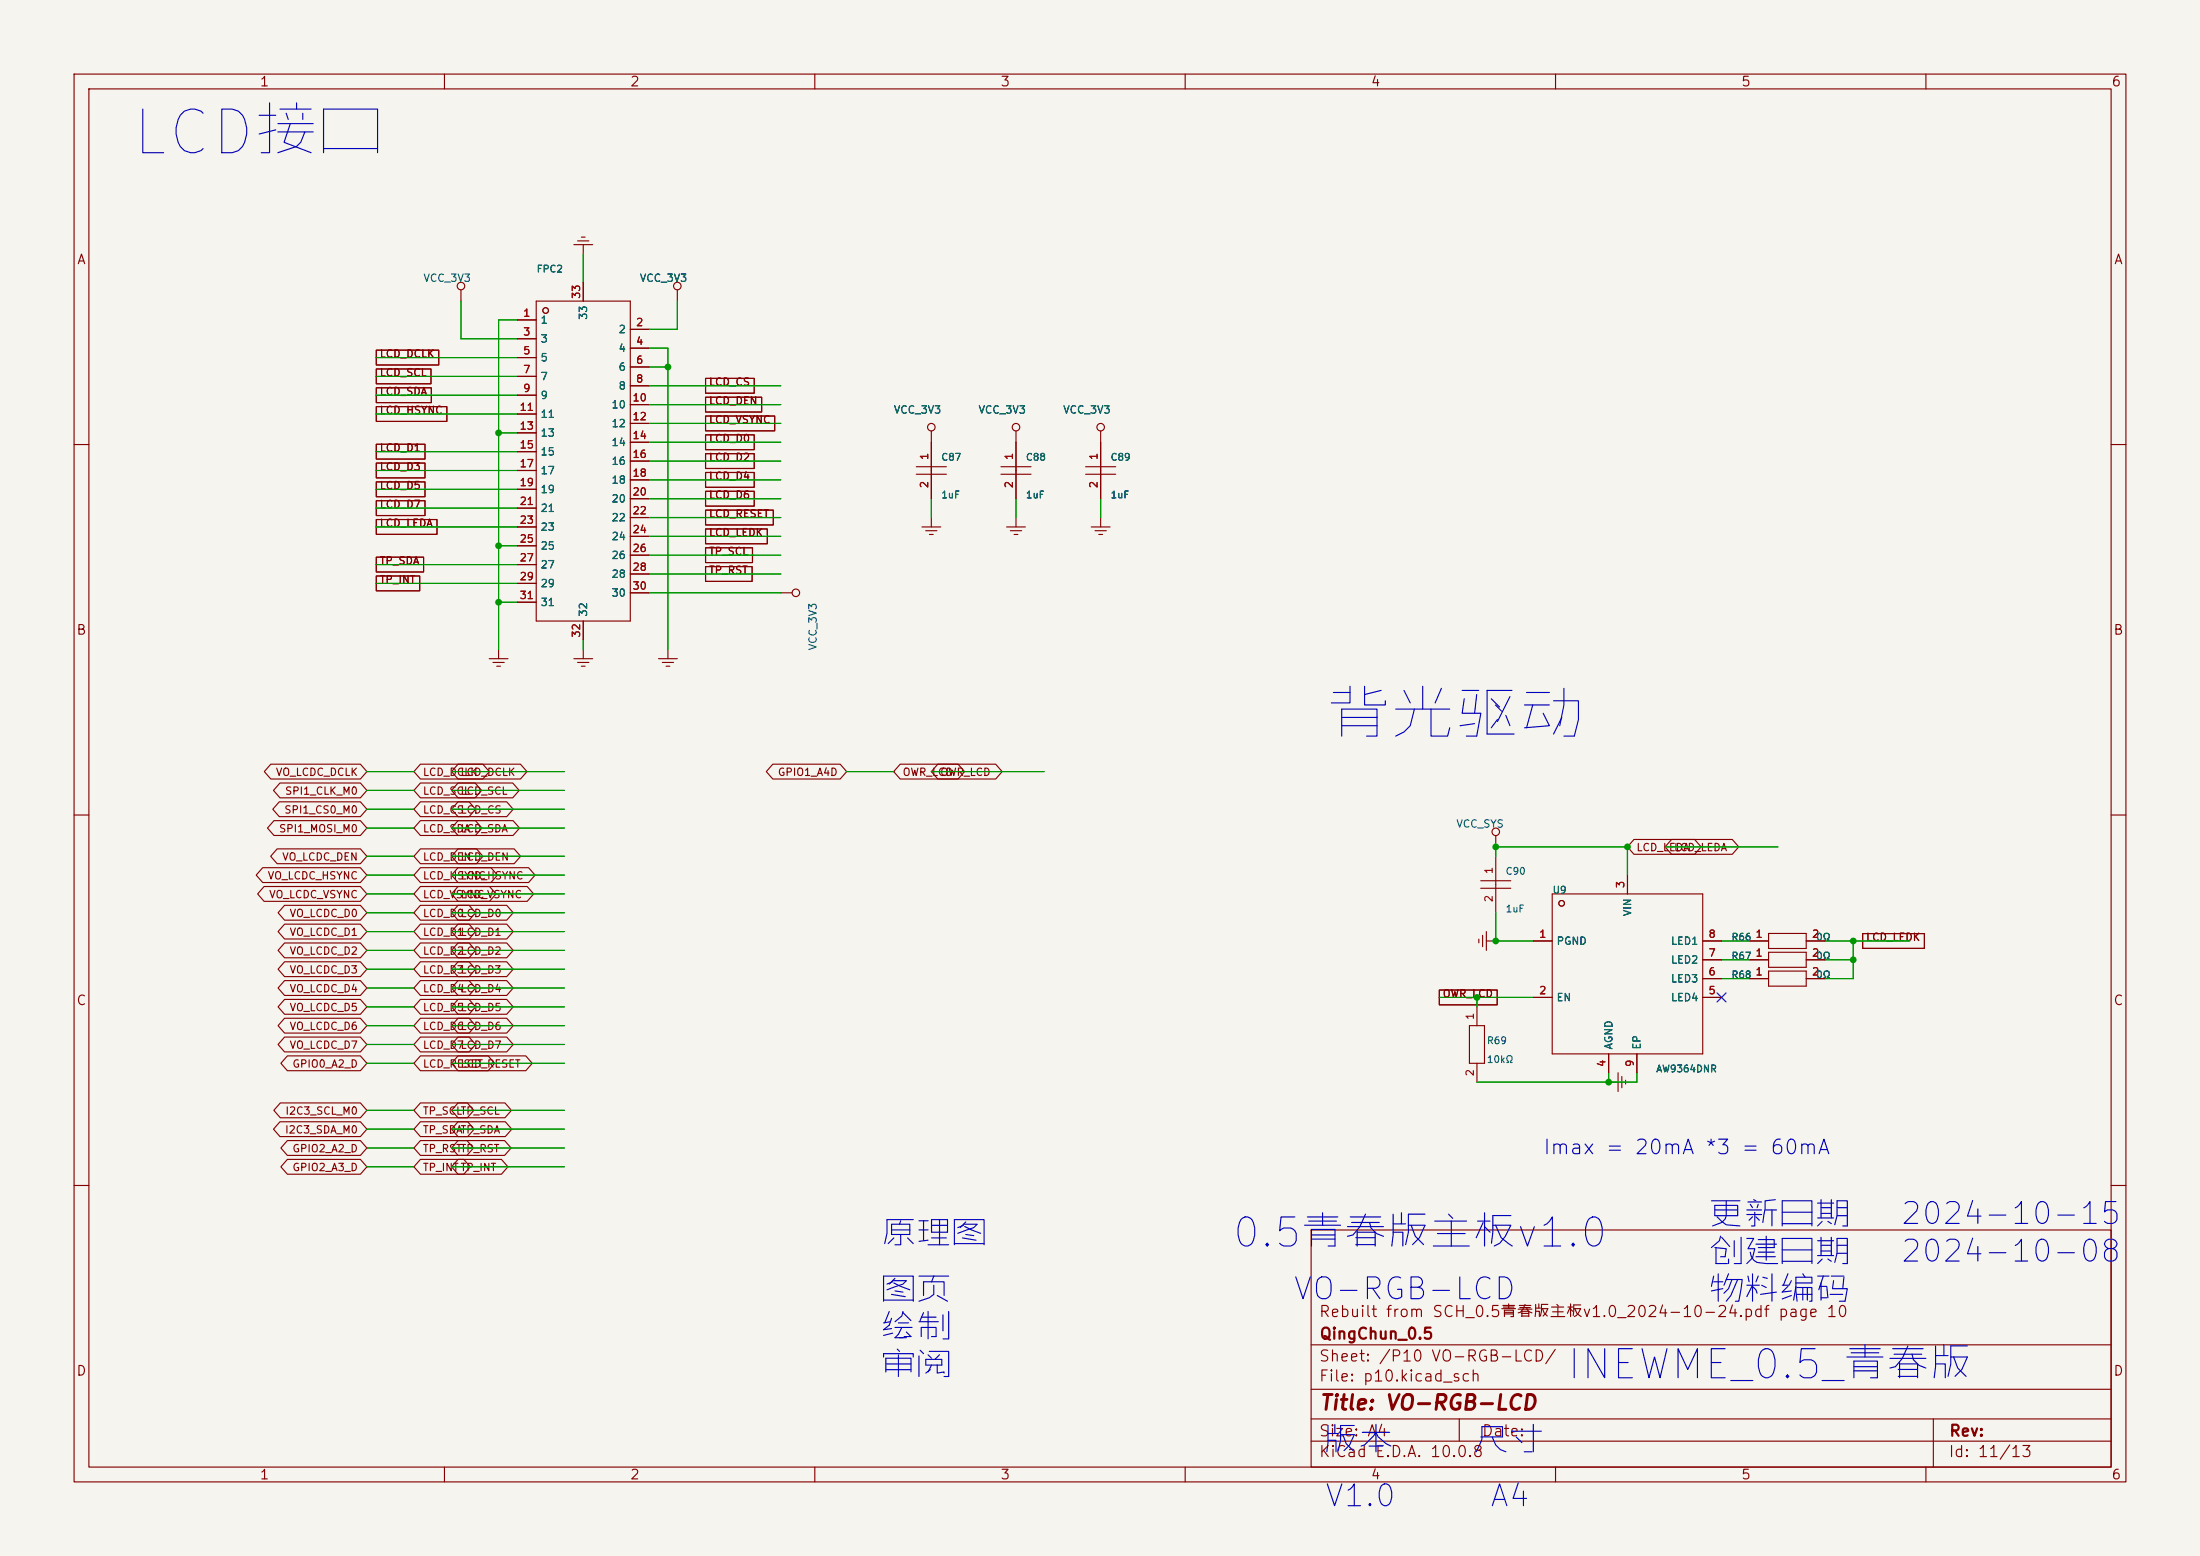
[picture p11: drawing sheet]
<svg xmlns="http://www.w3.org/2000/svg" width="297mm" height="210mm" viewBox="0 0 297 210" stroke-linecap="round" stroke-linejoin="round" font-family="sans-serif">
<path d="M0 0h297v210h-297z" fill="#f5f4ef" stroke="#f5f4ef" stroke-width=".14"/>
<g fill="none" stroke="#840000" stroke-width=".15">
<path d="M10 10h277v190h-277zM12 12h273v186h-273zM60 10v2M110 10v2M160 10v2M210 10v2M260 10v2M62.2 39.1v1.5M77.5 33h2.5M78 32.5h1.5M78.5 32h.5M78.7 33v1.3"/>
<path d="M78.7 38.1v2.5M91.4 39.1v1.5M50.8 52.3h7.4v2h-7.4zM50.8 54.9h9.5v2h-9.5zM50.8 47.3h8.4v2h-8.4zM50.8 49.8h7.4v2h-7.4zM50.8 60h6.6v2h-6.6zM69.8 43.2h2.6M69.8 45.7h2.6M69.8 48.3h2.6M69.8 50.8h2.6M69.8 53.3h2.6"/>
<path d="M69.8 55.9h2.6M69.8 58.4h2.6M72.4 40.6h12.7v43.2h-12.7zM85.1 44.5h2.5M85.1 47h2.5M85.1 49.5h2.5M85.1 52.1h2.5M85.1 54.6h2.5M85.1 57.2h2.5M85.1 59.7h2.5M95.2 56.1h9.4v2.1h-9.4zM95.2 51.1h6.6v2h-6.6z"/>
<path d="M95.2 53.6h7.6v2h-7.6zM95.2 58.7h6.6v2h-6.6zM125.7 58.2v9.1M137.2 58.2v9.1M148.6 58.2v9.1M10 60h2M50.8 65h6.6v2h-6.6zM50.8 67.6h6.6v2h-6.6zM50.8 70.1h8.2v2h-8.2zM50.8 62.5h6.6v2h-6.6zM50.8 75.2h6.4v2h-6.4zM50.8 77.7h5.9v2h-5.9z"/>
<path d="M69.8 71.1h2.6M69.8 61h2.6M69.8 63.5h2.6M69.8 66h2.6M69.8 68.6h2.6M69.8 73.7h2.6M69.8 76.2h2.6M69.8 78.7h2.6M85.1 62.2h2.5M85.1 64.8h2.5M85.1 67.3h2.5M85.1 69.9h2.5"/>
<path d="M85.1 72.4h2.5M85.1 74.9h2.5M85.1 77.5h2.5M95.2 71.4h8.4v2h-8.4zM95.2 61.2h6.6v2h-6.6zM95.2 63.8h6.6v2h-6.6zM95.2 66.3h6.6v2h-6.6zM95.2 68.8h9.2v2.1h-9.2zM95.2 73.9h6.4v2h-6.4zM95.2 76.5h6.3v2h-6.3zM123.7 63h4.1M123.7 64h4.1"/>
<path d="M124.5 71.1h2.5M125 71.6h1.5M125.5 72.1h.5M125.7 69.9v1.2M135.1 63h4.1M135.1 64h4.1M135.9 71.1h2.5M136.4 71.6h1.5M136.9 72.1h.5M137.2 69.9v1.2M146.6 63h4M146.6 64h4"/>
<path d="M147.3 71.1h2.6M147.8 71.6h1.6M148.3 72.1h.5M148.6 69.9v1.2M285 60h2M66 88.9h2.6M66.5 89.4h1.6M67.1 89.9h.5M67.3 87.6v1.3M69.8 81.3h2.6M77.5 88.9h2.5M78 89.4h1.5"/>
<path d="M78.5 89.9h.5M78.7 83.8v2.6M78.7 87.6v1.3M85.1 80h2.5M88.9 88.9h2.5M89.4 89.4h1.5M89.9 89.9h.5M90.2 87.6v1.3M105.4 80h1.5M10 110h2M35.5 117.1h13.2l.8 1-.8 1h-13.2l-.9-1zM35.7 119.6h13l.8 1.1-.8 1h-13l-.9-1z"/>
<path d="M36.6 103.1h12.1l.8 1-.8 1h-12.1l-.9-1zM37 110.8h11.7l.8 1-.8 1h-11.7l-.9-1zM37.4 114.6h11.3l.8 1-.8 1h-11.3l-.9-1zM37.7 108.2h11l.8 1-.8 1h-11l-.9-1zM37.8 105.7h10.9l.8 1-.8 1h-10.9l-.9-1zM56.8 103.1h8.4l.9 1-.9 1h-8.4l-.9-1zM56.8 114.6h7.5l.9 1-.9 1h-7.5l-.9-1zM56.8 105.7h7.3l.9 1-.9 1h-7.3l-.9-1zM56.8 108.2h6.5l.9 1-.9 1h-6.5l-.9-1zM56.8 110.8h7.4l.9 1-.9 1h-7.4l-.9-1zM56.8 117.1h9.5l.9 1-.9 1h-9.5l-.9-1zM56.8 119.6h9.3l.9 1.1-.9 1h-9.3l-.9-1z"/>
<path d="M61.8 103.1h8.5l.8 1-.8 1h-8.5l-.8-1zM61.8 105.7h7.4l.9 1-.9 1h-7.4l-.8-1zM61.8 117.1h9.6l.8 1-.8 1h-9.6l-.8-1zM61.8 114.6h7.6l.9 1-.9 1h-7.6l-.8-1zM61.8 110.8h7.5l.8 1-.8 1h-7.5l-.8-1zM61.8 108.2h6.6l.9 1-.9 1h-6.6l-.8-1zM61.8 119.6h9.4l.8 1.1-.8 1h-9.4l-.8-1zM104.3 103.1h9.1l.9 1-.9 1h-9.1l-.8-1zM121.5 103.1h7.8l.9 1-.9 1h-7.8l-.9-1zM126.6 103.1h7.8l.9 1-.9 1h-7.8l-.9-1zM199.9 118.9h4.1M199.9 119.9h4.1"/>
<path d="M201.9 112.8v1.5M201.9 115.6v7.6M219.7 118.1v2.6M220.6 113.3h8.2l.9 1-.9 1h-8.2l-.9-1zM225.7 113.3h8.2l.8 1-.8 1h-8.2l-.9-1zM285 110h2M38.4 134.9h10.3l.8 1-.8 1h-10.3l-.9-1zM38.4 137.4h10.3l.8 1-.8 1h-10.3l-.9-1zM38.4 140h10.3l.8 1-.8 1h-10.3l-.9-1zM38.4 122.2h10.3l.8 1-.8 1h-10.3l-.9-1zM38.4 124.7h10.3l.8 1-.8 1h-10.3l-.9-1zM38.4 127.3h10.3l.8 1-.8 1h-10.3l-.9-1z"/>
<path d="M38.4 129.8h10.3l.8 1-.8 1h-10.3l-.9-1zM38.4 132.3h10.3l.8 1.1-.8 1h-10.3l-.9-1zM56.8 122.2h6.5l.9 1-.9 1h-6.5l-.9-1zM56.8 124.7h6.5l.9 1-.9 1h-6.5l-.9-1zM56.8 127.3h6.5l.9 1-.9 1h-6.5l-.9-1zM56.8 129.8h6.5l.9 1-.9 1h-6.5l-.9-1zM56.8 132.3h6.5l.9 1.1-.9 1h-6.5l-.9-1zM56.8 134.9h6.5l.9 1-.9 1h-6.5l-.9-1zM56.8 137.4h6.5l.9 1-.9 1h-6.5l-.9-1zM56.8 140h6.5l.9 1-.9 1h-6.5l-.9-1zM61.8 129.8h6.6l.9 1-.9 1h-6.6l-.8-1zM61.8 132.3h6.6l.9 1.1-.9 1h-6.6l-.8-1z"/>
<path d="M61.8 134.9h6.6l.9 1-.9 1h-6.6l-.8-1zM61.8 137.4h6.6l.9 1-.9 1h-6.6l-.8-1zM61.8 140h6.6l.9 1-.9 1h-6.6l-.8-1zM61.8 122.2h6.6l.9 1-.9 1h-6.6l-.8-1zM61.8 124.7h6.6l.9 1-.9 1h-6.6l-.8-1zM61.8 127.3h6.6l.9 1-.9 1h-6.6l-.8-1zM194.3 133.6h7.8v2h-7.8zM198.4 138.4h2v5.1h-2zM199.4 135.9v2.5M199.6 126.7v.6M200.2 126.2v1.6M200.7 127h1.2"/>
<path d="M200.7 125.7v2.6M207 127h2.5M207 134.6h2.5M209.5 120.7h20.4v21.5h-20.4zM229.9 127h2.5M229.9 129.5h2.5M229.9 132.1h2.5M229.9 134.6h2.5M236.2 127h2.6M236.2 129.5h2.6M236.2 132.1h2.6M238.8 126h5v2h-5z"/>
<path d="M238.8 128.5h5v2.1h-5zM238.8 131.1h5v2h-5zM243.8 127h2.6M243.8 129.5h2.6M243.8 132.1h2.6M251.5 126h8.3v2h-8.3zM37.8 151.4h10.9l.8 1-.8 1h-10.9l-.9-1zM37.8 148.9h10.9l.8 1-.8 1h-10.9l-.8-1zM38.8 142.5h9.9l.8 1-.8 1h-9.9l-.9-1zM38.8 153.9h9.9l.8 1-.8 1h-9.9l-.9-1zM38.8 156.5h9.9l.8 1-.8 1h-9.9l-.9-1zM56.8 142.5h9.1l.9 1-.9 1h-9.1l-.9-1z"/>
<path d="M56.8 148.9h6.3l.9 1-.9 1h-6.3l-.9-1zM56.8 151.4h6.3l.9 1-.9 1h-6.3l-.9-1zM56.8 153.9h6.2l.9 1-.9 1h-6.2l-.9-1zM56.8 156.5h5.8l.9 1-.9 1h-5.8l-.9-1zM61.8 142.5h9.2l.9 1-.9 1h-9.2l-.8-1zM61.8 148.9h6.4l.8 1-.8 1h-6.4l-.8-1zM61.8 151.4h6.4l.9 1-.9 1h-6.4l-.8-1zM61.8 153.9h6.3l.9 1-.9 1h-6.3l-.8-1zM61.8 156.5h5.9l.9 1-.9 1h-5.9l-.8-1zM199.4 143.5v2.6M217.2 146.1h1.2M217.2 142.2v2.6"/>
<path d="M218.4 144.8v2.5M218.9 145.3v1.5M219.5 145.8v.5M221 142.2v2.6M10 160h2M177 166h108v32h-108zM285 160h2M60 198v2M110 198v2M160 198v2M177 194.5h108M177 191.5h108"/>
<path d="M177 187.5h108M177 181.5h108M197 191.5v3M210 198v2M260 198v2M261 191.5v6.5"/>
<circle cx="62.2" cy="38.6" r=".51"/>
<circle cx="91.4" cy="38.6" r=".51"/>
<circle cx="73.7" cy="41.9" r=".38"/>
<circle cx="125.7" cy="57.7" r=".51"/>
<circle cx="137.2" cy="57.7" r=".51"/>
<circle cx="148.6" cy="57.7" r=".51"/>
<circle cx="107.4" cy="80" r=".51"/>
<circle cx="201.9" cy="112.3" r=".51"/>
<circle cx="210.8" cy="121.9" r=".38"/>
</g>
<g fill="none" stroke="#009600" stroke-width=".15">
<path d="M78.7 34.3v3.8M50.8 48.3h19M50.8 50.8h19M50.8 53.3h19M50.8 55.9h19M62.2 40.6v5.1h7.6M67.3 58.4h2.5M69.8 43.2h-2.5v44.4M87.6 57.2h17.8M87.6 59.7h17.8M87.6 49.5h2.6M87.6 47h2.6v40.6"/>
<path d="M87.6 52.1h17.8M87.6 54.6h17.8M91.4 40.6v3.9h-3.8M50.8 61h19M50.8 63.5h19M50.8 66h19M50.8 71.1h19M50.8 76.2h19M50.8 78.7h19M50.8 68.6h19M67.3 73.7h2.5M87.6 64.8h17.8"/>
<path d="M87.6 67.3h17.8M87.6 69.9h17.8M87.6 72.4h17.8M87.6 74.9h17.8M87.6 77.5h17.8M87.6 62.2h17.8M125.7 67.3v2.6M137.2 67.3v2.6M148.6 67.3v2.6M67.3 81.3h2.5M78.7 86.4v1.2M87.6 80h17.8"/>
<path d="M49.5 104.1h6.4M49.5 109.2h6.4M49.5 111.8h6.4M49.5 118.1h6.4M49.5 115.6h6.4M49.5 106.7h6.4M61 104.1h15.2M61 109.2h15.2M61 111.8h15.2M61 118.1h15.2M61 115.6h15.2M61 106.7h15.2"/>
<path d="M114.3 104.1h6.3M125.7 104.1h15.3M201.9 115.6v-1.3h17.8v3.8M224.8 114.3h15.2M49.5 120.7h6.4M49.5 123.2h6.4M49.5 125.7h6.4M49.5 128.3h6.4M49.5 130.8h6.4M49.5 133.4h6.4M49.5 135.9h6.4M49.5 138.4h6.4"/>
<path d="M61 120.7h15.2M61 123.2h15.2M61 125.7h15.2M61 128.3h15.2M61 130.8h15.2M61 133.4h15.2M61 135.9h15.2M61 138.4h15.2M194.3 134.6h12.7M199.4 134.6v1.3M201.9 123.2v3.8h5.1M232.4 127h3.8"/>
<path d="M232.4 129.5h3.8M232.4 132.1h3.8M246.4 127h11.4M246.4 129.5h3.8M250.2 127v5.1h-3.8M49.5 141h6.4M49.5 143.5h6.4M49.5 149.9h6.4M49.5 152.4h6.4M49.5 154.9h6.4M49.5 157.5h6.4M61 141h15.2"/>
<path d="M61 143.5h15.2M61 149.9h15.2M61 152.4h15.2M61 154.9h15.2M61 157.5h15.2M217.2 144.8v1.3M221 144.8v1.3h-21.6"/>
</g>
<path d="M231.8 134l1.2 1.2M233 134l-1.2 1.2" fill="none" stroke="#000084" stroke-width=".15"/>
<g fill="#009600">
<circle cx="250.2" cy="129.5" r=".46"/>
<circle cx="250.2" cy="127" r=".46"/>
<circle cx="219.7" cy="114.3" r=".46"/>
<circle cx="201.9" cy="114.3" r=".46"/>
<circle cx="217.2" cy="146.1" r=".46"/>
<circle cx="199.4" cy="134.6" r=".46"/>
<circle cx="201.9" cy="127" r=".46"/>
<circle cx="90.2" cy="49.5" r=".46"/>
<circle cx="67.3" cy="81.3" r=".46"/>
<circle cx="67.3" cy="58.4" r=".46"/>
<circle cx="67.3" cy="73.7" r=".46"/>
</g>
<g font-size="5.9" fill="#0000c2">
<text x="17.3" y="22.4">LCD接口</text>
<text x="178.6" y="101.1">背光驱动</text>
</g>
<g font-size="3.9" fill="#0000c2">
<text x="166" y="169.4">0.5青春版主板v1.0</text>
<text x="211.2" y="187.1">INEWME_0.5_青春版</text>
</g>
<g font-size="3.2" fill="#0000c2">
<text x="230.4" y="166.4">更新日期</text>
<text x="118.6" y="169">原理图</text>
<text x="230.4" y="171.5">创建日期</text>
<text x="118.6" y="176.6">图页</text>
<text x="230.4" y="176.6">物料编码</text>
<text x="118.6" y="181.7">绘制</text>
<text x="118.6" y="186.8">审阅</text>
<text x="178.3" y="196.9">版本</text>
<text x="198.7" y="196.9">尺寸</text>
</g>
<g font-size="2.9" fill="#0000c2">
<text x="256.3" y="166">2024-10-15</text>
<text x="256.3" y="171.1">2024-10-08</text>
<text x="174.4" y="176.2">VO-RGB-LCD</text>
<text x="178.6" y="204.1">V1.0</text>
<text x="200.9" y="204.1">A4</text>
</g>
<text font-size="2" fill="#0000c2" x="208.2" y="156.3">Imax = 20mA *3 = 60mA</text>
<text font-size="2" fill="#840000" x="178" y="190.8">Title: VO-RGB-LCD</text>
<g font-size="1.5" fill="#840000">
<text x="178" y="178.1">Rebuilt from SCH_0.5青春版主板v1.0_2024-10-24.pdf page 10</text>
<text x="178" y="184.1">Sheet: /P10 VO-RGB-LCD/</text>
<text x="178" y="181.1">QingChun_0.5</text>
<text x="178" y="186.8">File: p10.kicad_sch</text>
<text x="178" y="197">KiCad E.D.A. 10.0.8</text>
<text x="178" y="194.2">Size: A4</text>
<text x="200" y="194.2">Date:</text>
<text x="263" y="197">Id: 11/13</text>
<text x="263" y="194.2">Rev:</text>
</g>
<g font-size="1.3" fill="#840000">
<text x="35" y="12">1</text>
<text x="85" y="12">2</text>
<text x="135" y="12">3</text>
<text x="185" y="12">4</text>
<text x="235" y="12">5</text>
<text x="285" y="12">6</text>
<text x="10.3" y="36">A</text>
<text x="285.3" y="36">A</text>
<text x="10.2" y="86">B</text>
<text x="285.2" y="86">B</text>
<text x="10.2" y="136">C</text>
<text x="285.2" y="136">C</text>
<text x="10.2" y="186">D</text>
<text x="285.2" y="186">D</text>
<text x="35" y="200">1</text>
<text x="85" y="200">2</text>
<text x="135" y="200">3</text>
<text x="185" y="200">4</text>
<text x="235" y="200">5</text>
<text x="285" y="200">6</text>
</g>
<g font-size="1" fill="#006464">
<text x="57.1" y="38.3">VCC_3V3</text>
<text x="86.3" y="38.3">VCC_3V3</text>
<text x="72.9" y="43.9">1</text>
<text x="72.9" y="46.5">3</text>
<text x="79.5" y="43.3" transform="rotate(-90 79.5 43.3)">33</text>
<text x="83.4" y="45.2">2</text>
<text x="83.4" y="47.7">4</text>
<text x="72.9" y="49">5</text>
<text x="72.9" y="51.6">7</text>
<text x="83.4" y="50.3">6</text>
<text x="83.4" y="52.8">8</text>
<text x="72.9" y="54.1">9</text>
<text x="72.9" y="56.6">11</text>
<text x="72.9" y="59.2">13</text>
<text x="82.5" y="55.4">10</text>
<text x="82.5" y="57.9">12</text>
<text x="120.6" y="56.1">VCC_3V3</text>
<text x="132" y="56.1">VCC_3V3</text>
<text x="143.4" y="56.1">VCC_3V3</text>
<text x="72.9" y="61.7">15</text>
<text x="72.9" y="64.3">17</text>
<text x="82.5" y="60.4">14</text>
<text x="82.5" y="63">16</text>
<text x="82.5" y="65.5">18</text>
<text x="72.9" y="66.8">19</text>
<text x="72.9" y="69.3">21</text>
<text x="72.9" y="71.9">23</text>
<text x="82.5" y="68.1">20</text>
<text x="82.5" y="70.6">22</text>
<text x="72.9" y="74.4">25</text>
<text x="72.9" y="77">27</text>
<text x="82.5" y="73.1">24</text>
<text x="82.5" y="75.7">26</text>
<text x="72.9" y="79.5">29</text>
<text x="72.9" y="82">31</text>
<text x="79.5" y="83.3" transform="rotate(-90 79.5 83.3)">32</text>
<text x="82.5" y="78.2">28</text>
<text x="82.5" y="80.8">30</text>
<text x="110.5" y="87.8" transform="rotate(-90 110.5 87.8)">VCC_3V3</text>
<text x="196.5" y="111.9">VCC_SYS</text>
<text x="220.5" y="123.7" transform="rotate(-90 220.5 123.7)">VIN</text>
<text x="210.1" y="127.8">PGND</text>
<text x="225.5" y="130.3">LED2</text>
<text x="225.5" y="127.8">LED1</text>
<text x="210.1" y="135.4">EN</text>
<text x="225.5" y="135.4">LED4</text>
<text x="225.5" y="132.8">LED3</text>
<text x="217.9" y="141.7" transform="rotate(-90 217.9 141.7)">AGND</text>
<text x="221.7" y="141.7" transform="rotate(-90 221.7 141.7)">EP</text>
</g>
<g font-size="1" fill="#a90000">
<text x="78.6" y="40.4" transform="rotate(-90 78.6 40.4)">33</text>
<text x="70.5" y="43">1</text>
<text x="70.5" y="45.5">3</text>
<text x="85.8" y="44.3">2</text>
<text x="85.8" y="46.8">4</text>
<text x="70.5" y="48.1">5</text>
<text x="70.5" y="50.6">7</text>
<text x="70.5" y="53.2">9</text>
<text x="85.8" y="49.3">6</text>
<text x="85.8" y="51.9">8</text>
<text x="70.1" y="55.7">11</text>
<text x="70.1" y="58.2">13</text>
<text x="85.3" y="54.4">10</text>
<text x="85.3" y="57">12</text>
<text x="85.3" y="59.5">14</text>
<text x="70.1" y="60.8">15</text>
<text x="70.1" y="63.3">17</text>
<text x="70.1" y="65.9">19</text>
<text x="85.3" y="62">16</text>
<text x="85.3" y="64.6">18</text>
<text x="125.5" y="66" transform="rotate(-90 125.5 66)">2</text>
<text x="125.5" y="62.2" transform="rotate(-90 125.5 62.2)">1</text>
<text x="137" y="66" transform="rotate(-90 137 66)">2</text>
<text x="137" y="62.2" transform="rotate(-90 137 62.2)">1</text>
<text x="148.4" y="66" transform="rotate(-90 148.4 66)">2</text>
<text x="148.4" y="62.2" transform="rotate(-90 148.4 62.2)">1</text>
<text x="70.1" y="68.4">21</text>
<text x="70.1" y="70.9">23</text>
<text x="85.3" y="67.1">20</text>
<text x="85.3" y="69.7">22</text>
<text x="70.1" y="73.5">25</text>
<text x="70.1" y="76">27</text>
<text x="85.3" y="72.2">24</text>
<text x="85.3" y="74.7">26</text>
<text x="85.3" y="77.3">28</text>
<text x="70.1" y="78.6">29</text>
<text x="70.1" y="81.1">31</text>
<text x="85.3" y="79.8">30</text>
<text x="78.6" y="86.1" transform="rotate(-90 78.6 86.1)">32</text>
<text x="201.7" y="118.1" transform="rotate(-90 201.7 118.1)">1</text>
<text x="219.5" y="120" transform="rotate(-90 219.5 120)">3</text>
<text x="201.7" y="121.9" transform="rotate(-90 201.7 121.9)">2</text>
<text x="207.7" y="126.8">1</text>
<text x="230.6" y="131.9">6</text>
<text x="230.6" y="129.4">7</text>
<text x="230.6" y="126.8">8</text>
<text x="236.9" y="126.8">1</text>
<text x="236.9" y="129.4">1</text>
<text x="236.9" y="131.9">1</text>
<text x="244.5" y="126.8">2</text>
<text x="244.5" y="129.4">2</text>
<text x="244.5" y="131.9">2</text>
<text x="199.2" y="137.7" transform="rotate(-90 199.2 137.7)">1</text>
<text x="207.7" y="134.4">2</text>
<text x="230.6" y="134.4">5</text>
<text x="199.2" y="145.4" transform="rotate(-90 199.2 145.4)">2</text>
<text x="217" y="144.1" transform="rotate(-90 217 144.1)">4</text>
<text x="220.8" y="144.1" transform="rotate(-90 220.8 144.1)">9</text>
</g>
<g font-size="1" fill="#840000">
<text x="51.2" y="53.6">LCD_SDA</text>
<text x="51.2" y="48.5">LCD_DCLK</text>
<text x="51.2" y="51">LCD_SCL</text>
<text x="95.6" y="52.3">LCD_CS</text>
<text x="51.2" y="56.1">LCD_HSYNC</text>
<text x="95.6" y="57.4">LCD_VSYNC</text>
<text x="95.6" y="54.9">LCD_DEN</text>
<text x="95.6" y="59.9">LCD_D0</text>
<text x="51.2" y="61.2">LCD_D1</text>
<text x="51.2" y="63.7">LCD_D3</text>
<text x="95.6" y="62.5">LCD_D2</text>
<text x="95.6" y="65">LCD_D4</text>
<text x="51.2" y="66.3">LCD_D5</text>
<text x="51.2" y="68.8">LCD_D7</text>
<text x="51.2" y="71.4">LCD_LEDA</text>
<text x="95.6" y="67.6">LCD_D6</text>
<text x="95.6" y="70.1">LCD_RESET</text>
<text x="51.2" y="76.4">TP_SDA</text>
<text x="95.6" y="72.6">LCD_LEDK</text>
<text x="95.6" y="75.2">TP_SCL</text>
<text x="95.6" y="77.7">TP_RST</text>
<text x="51.2" y="79">TP_INT</text>
<text x="37.2" y="105">VO_LCDC_DCLK</text>
<text x="38.4" y="107.5">SPI1_CLK_M0</text>
<text x="57" y="105">LCD_DCLK</text>
<text x="57" y="107.5">LCD_SCL</text>
<text x="62.1" y="105">LCD_DCLK</text>
<text x="62.1" y="107.5">LCD_SCL</text>
<text x="104.9" y="105">GPIO1_A4D</text>
<text x="121.8" y="105">OWR_LCD</text>
<text x="126.9" y="105">OWR_LCD</text>
<text x="37.6" y="112.6">SPI1_MOSI_M0</text>
<text x="38.3" y="110">SPI1_CS0_M0</text>
<text x="57" y="110">LCD_CS</text>
<text x="57" y="112.6">LCD_SDA</text>
<text x="62.1" y="112.6">LCD_SDA</text>
<text x="62.1" y="110">LCD_CS</text>
<text x="36.1" y="118.9">VO_LCDC_HSYNC</text>
<text x="38" y="116.4">VO_LCDC_DEN</text>
<text x="57" y="116.4">LCD_DEN</text>
<text x="57" y="118.9">LCD_HSYNC</text>
<text x="62.1" y="118.9">LCD_HSYNC</text>
<text x="62.1" y="116.4">LCD_DEN</text>
<text x="220.8" y="115.1">LCD_LEDA</text>
<text x="225.9" y="115.1">LCD_LEDA</text>
<text x="36.3" y="121.5">VO_LCDC_VSYNC</text>
<text x="39" y="124">VO_LCDC_D0</text>
<text x="57" y="124">LCD_D0</text>
<text x="57" y="121.5">LCD_VSYNC</text>
<text x="62.1" y="121.5">LCD_VSYNC</text>
<text x="62.1" y="124">LCD_D0</text>
<text x="39" y="126.6">VO_LCDC_D1</text>
<text x="39" y="129.1">VO_LCDC_D2</text>
<text x="39" y="131.6">VO_LCDC_D3</text>
<text x="57" y="126.6">LCD_D1</text>
<text x="57" y="129.1">LCD_D2</text>
<text x="57" y="131.6">LCD_D3</text>
<text x="62.1" y="131.6">LCD_D3</text>
<text x="62.1" y="126.6">LCD_D1</text>
<text x="62.1" y="129.1">LCD_D2</text>
<text x="251.8" y="127.2">LCD_LEDK</text>
<text x="39" y="136.7">VO_LCDC_D5</text>
<text x="39" y="134.2">VO_LCDC_D4</text>
<text x="57" y="134.2">LCD_D4</text>
<text x="57" y="136.7">LCD_D5</text>
<text x="62.1" y="134.2">LCD_D4</text>
<text x="62.1" y="136.7">LCD_D5</text>
<text x="194.7" y="134.9">OWR_LCD</text>
<text x="39" y="139.3">VO_LCDC_D6</text>
<text x="39" y="141.8">VO_LCDC_D7</text>
<text x="57" y="139.3">LCD_D6</text>
<text x="57" y="141.8">LCD_D7</text>
<text x="62.1" y="139.3">LCD_D6</text>
<text x="62.1" y="141.8">LCD_D7</text>
<text x="39.4" y="144.3">GPIO0_A2_D</text>
<text x="57" y="144.3">LCD_RESET</text>
<text x="62.1" y="144.3">LCD_RESET</text>
<text x="38.4" y="153.2">I2C3_SDA_M0</text>
<text x="38.4" y="150.7">I2C3_SCL_M0</text>
<text x="39.4" y="155.8">GPIO2_A2_D</text>
<text x="57" y="150.7">TP_SCLTP_SCL</text>
<text x="57" y="153.2">TP_SDATP_SDA</text>
<text x="57" y="155.8">TP_RSTTP_RST</text>
<text x="39.4" y="158.3">GPIO2_A3_D</text>
<text x="57" y="158.3">TP_INTTP_INT</text>
</g>
<g font-size=".9" fill="#006464">
<text x="72.4" y="37">FPC2</text>
<text x="127" y="62.4">C87</text>
<text x="138.4" y="62.4">C88</text>
<text x="149.8" y="62.4">C89</text>
<text x="127" y="67.5">1uF</text>
<text x="138.4" y="67.5">1uF</text>
<text x="149.8" y="67.5">1uF</text>
<text x="203.2" y="118.3">C90</text>
<text x="203.2" y="123.4">1uF</text>
<text x="209.5" y="120.8">U9</text>
<text x="233.7" y="127.2">R66</text>
<text x="233.7" y="129.7">R67</text>
<text x="245.1" y="127.2">0Ω</text>
<text x="245.1" y="129.7">0Ω</text>
<text x="233.7" y="132.3">R68</text>
<text x="245.1" y="132.3">0Ω</text>
<text x="200.6" y="141.1">R69</text>
<text x="200.6" y="143.7">10kΩ</text>
<text x="223.5" y="145">AW9364DNR</text>
</g>
</svg>
